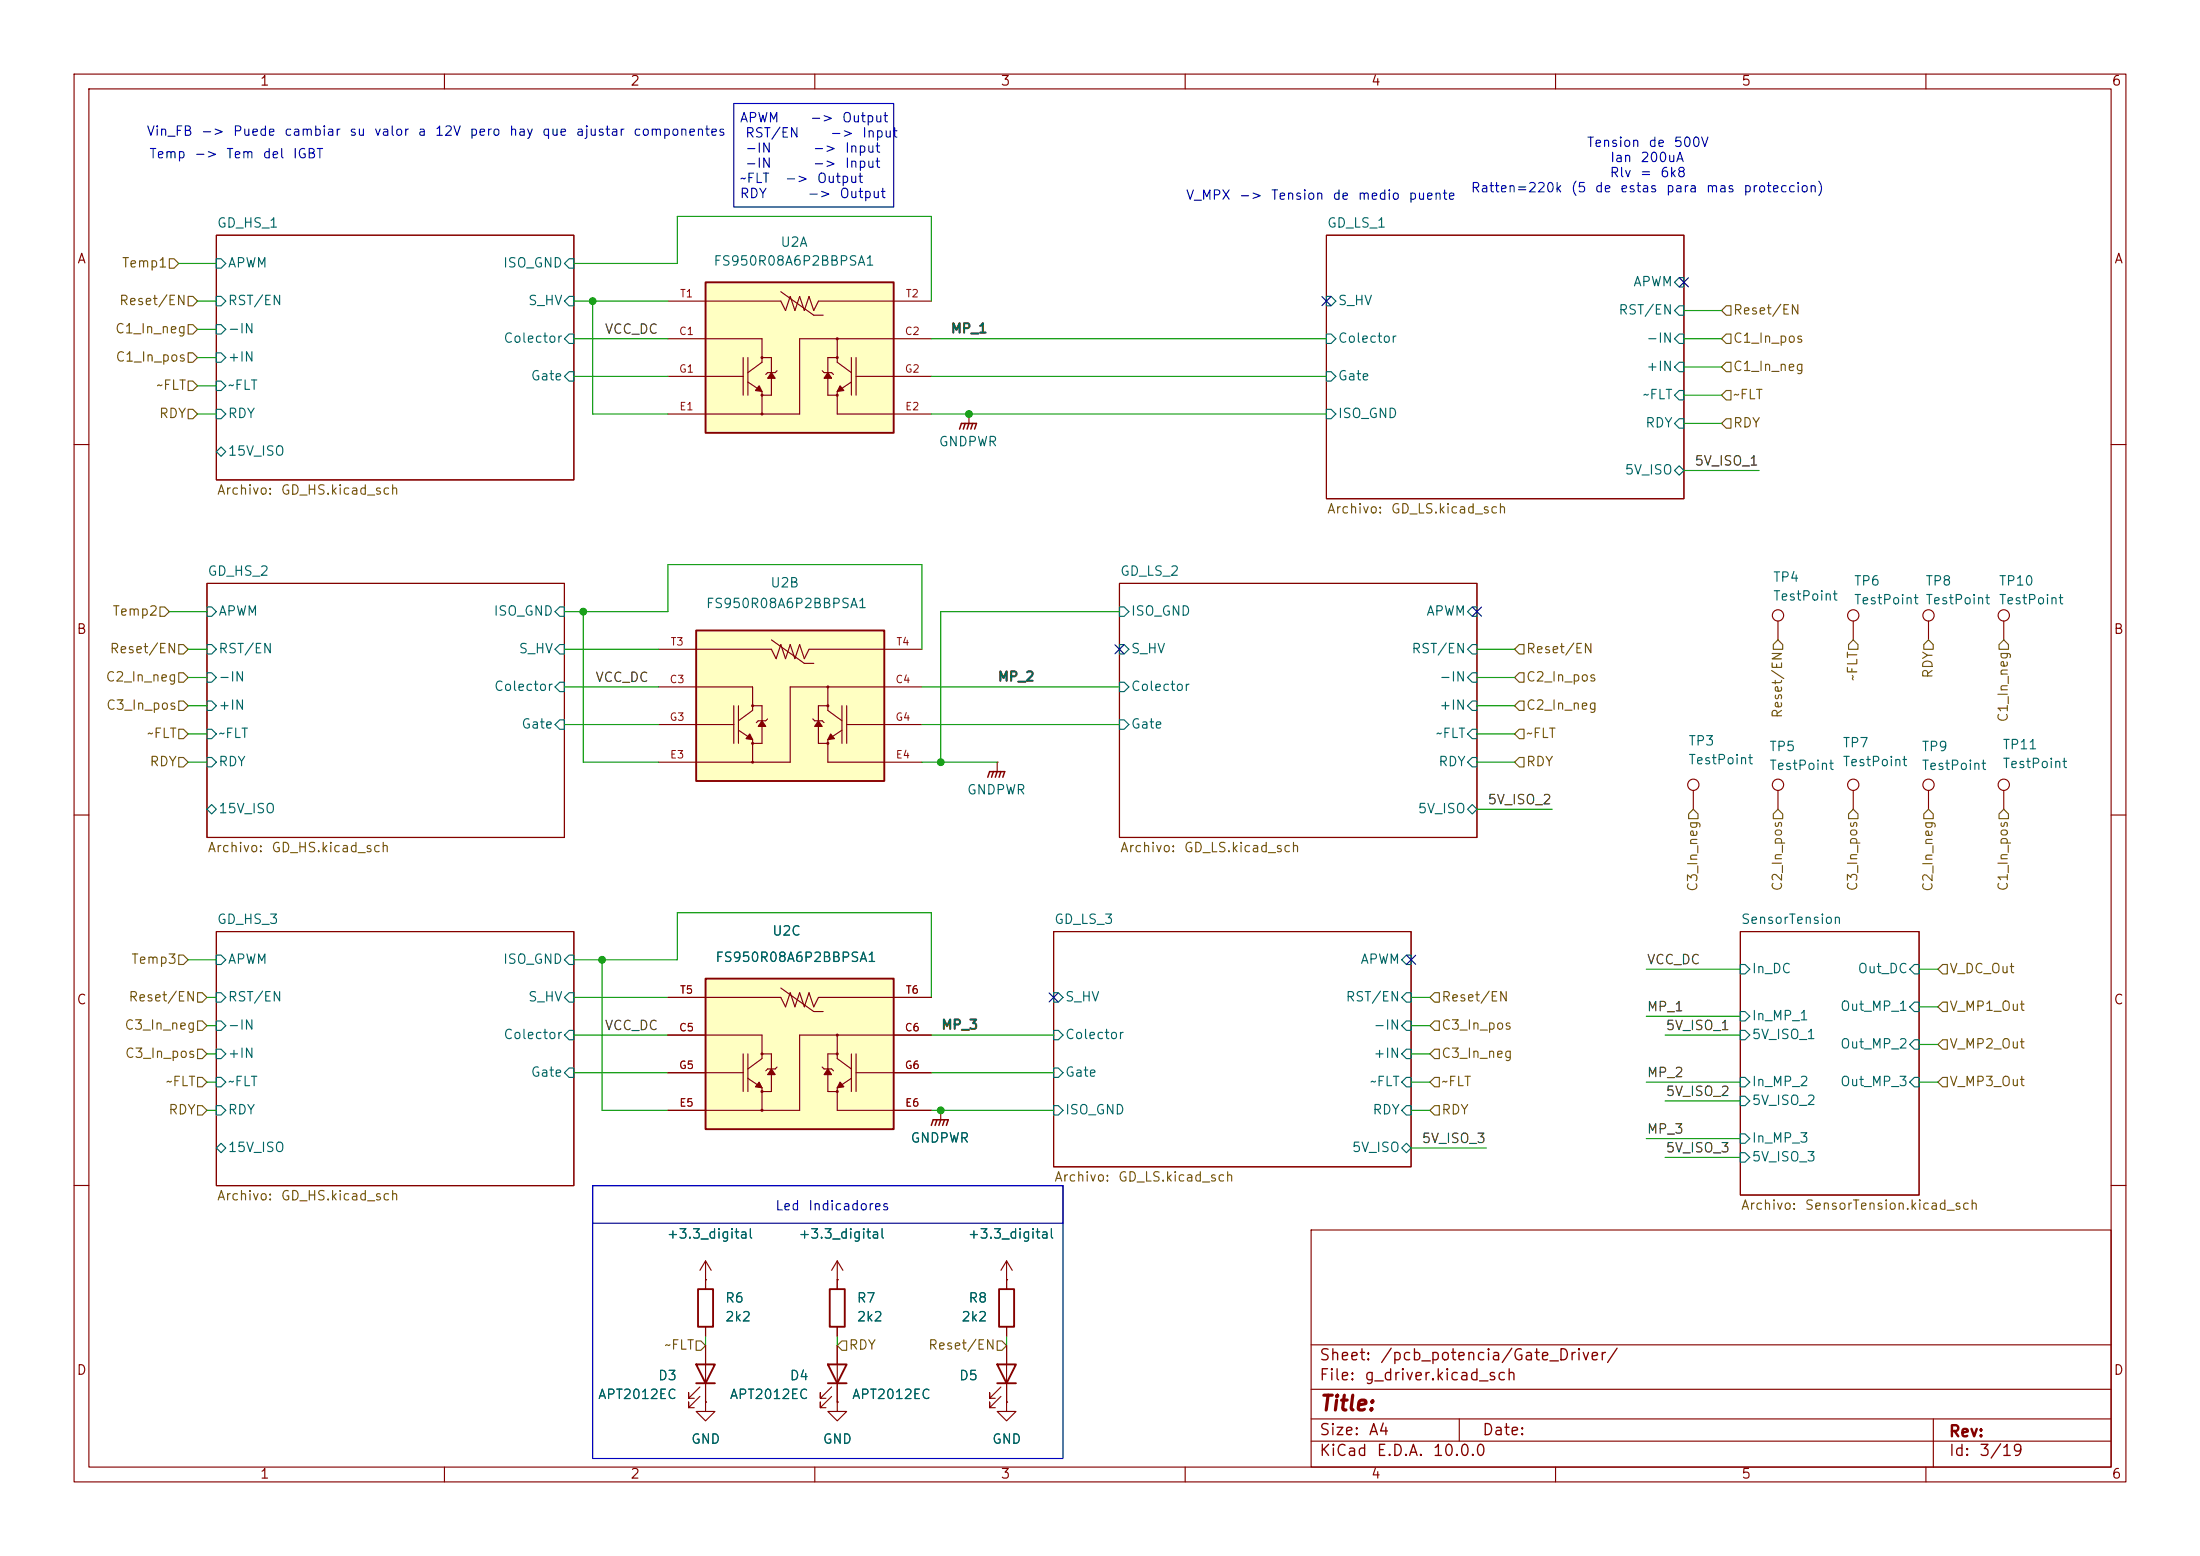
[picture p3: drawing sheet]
<svg xmlns="http://www.w3.org/2000/svg" width="297mm" height="210mm" viewBox="0 0 297 210" stroke-linecap="round" stroke-linejoin="round" font-family="sans-serif">
<g fill="none" stroke="#840000" stroke-width=".15">
<path d="M10 10h277v190h-277zM12 12h273v186h-273zM60 10v2M110 10v2M160 10v2M210 10v2M260 10v2M29.2 31.8h48.3v33h-48.3zM179.1 31.8h48.2v35.5h-48.2zM130.8 55.9h.1M130.8 55.9v1.3M10 60h2"/>
<path d="M27.9 78.7h48.3v34.3h-48.3zM151.1 78.7h48.3v34.3h-48.3zM285 60h2M10 110h2M134.6 102.9h.1M134.6 102.9v1.2M285 110h2M29.2 125.7h48.3v34.3h-48.3zM142.2 125.7h48.3v31.8h-48.3zM234.9 125.7h24.2v35.6h-24.2zM10 160h2M177 166h108v32h-108z"/>
<path d="M285 160h2M60 198v2M110 198v2M160 198v2M177 194.5h108M177 191.5h108M177 187.5h108M177 181.5h108M197 191.5v3M210 198v2M260 198v2M261 191.5v6.5"/>
</g>
<g fill="none" stroke="#006464" stroke-width=".15">
<path d="M29.2 34.9h.6l.7 .7-.7 .6h-.6zM76.8 34.9h.7v1.3h-.7l-.6-.6zM226.7 37.5h.6v1.2h-.6l-.6-.6zM29.2 40h.6l.7 .6-.7 .7h-.6zM29.2 43.8h.6l.7 .7-.7 .6h-.6zM29.2 47.6h.6l.7 .7-.7 .6h-.6zM29.2 51.4h.6l.7 .7-.7 .6h-.6zM29.2 55.2h.6l.7 .7-.7 .6h-.6zM76.8 50.2h.7v1.2h-.7l-.6-.6zM76.8 45.1h.7v1.3h-.7l-.6-.7zM76.8 40h.7v1.3h-.7l-.6-.7zM179.1 50.2h.6l.6 .6-.6 .6h-.6z"/>
<path d="M179.1 45.1h.6l.6 .6-.6 .7h-.6zM179.1 40h.6l.6 .6-.6 .7h-.6zM179.1 55.2h.6l.6 .7-.6 .6h-.6zM226.7 41.3h.6v1.2h-.6l-.6-.6zM226.7 45.1h.6v1.3h-.6l-.6-.7zM226.7 48.9h.6v1.3h-.6l-.6-.7zM226.7 52.7h.6v1.3h-.6l-.6-.7zM226.7 56.5h.6v1.3h-.6l-.6-.6zM29.2 61l.6-.7 .7 .7-.7 .6zM226.7 62.9l.6 .6-.6 .6-.6-.6zM27.9 81.9h.7l.6 .7-.6 .6h-.7zM27.9 87h.7l.6 .6-.6 .7h-.7z"/>
<path d="M27.9 90.8h.7l.6 .6-.6 .7h-.7zM27.9 94.6h.7l.6 .7-.6 .6h-.7zM27.9 98.4h.7l.6 .7-.6 .6h-.7zM75.6 97.2h.6v1.2h-.6l-.7-.6zM75.6 92.1h.6v1.2h-.6l-.7-.6zM75.6 87h.6v1.3h-.6l-.7-.7zM75.6 81.9h.6v1.3h-.6l-.7-.6zM151.1 97.2h.7l.6 .6-.6 .6h-.7zM151.1 92.1h.7l.6 .6-.6 .6h-.7zM151.1 87h.7l.6 .6-.6 .7h-.7zM151.1 81.9h.7l.6 .7-.6 .6h-.7zM198.1 82.6l.7-.7h.6v1.3h-.6z"/>
<path d="M198.1 95.3l.7-.7h.6v1.3h-.6zM198.8 87h.6v1.3h-.6l-.7-.7zM198.8 90.8h.6v1.3h-.6l-.7-.7zM198.8 98.4h.6v1.3h-.6l-.7-.6zM27.9 102.2h.7l.6 .7-.6 .6h-.7zM27.9 109.2l.7-.6 .6 .6-.6 .7zM198.1 102.9l.7-.7h.6v1.3h-.6zM198.1 109.2l.7-.6 .6 .6-.6 .7zM29.2 128.9h.6l.7 .6-.7 .7h-.6zM29.2 134h.6l.7 .6-.7 .7h-.6zM29.2 137.8h.6l.7 .6-.7 .7h-.6zM76.8 139.1h.7v1.2h-.7l-.6-.6z"/>
<path d="M76.8 134h.7v1.3h-.7l-.6-.7zM76.8 128.9h.7v1.3h-.7l-.6-.7zM142.2 139.1h.7l.6 .6-.6 .6h-.7zM142.2 134h.7l.6 .6-.6 .7h-.7zM189.2 134.6l.7-.6h.6v1.3h-.6zM189.9 128.9h.6v1.3h-.6l-.7-.7zM189.9 137.8h.6v1.3h-.6l-.7-.7zM234.9 130.2h.7l.6 .6-.6 .6h-.7zM234.9 136.5h.7l.6 .7-.6 .6h-.7zM234.9 139.1h.7l.6 .6-.6 .6h-.7zM257.8 135.9l.6-.6h.7v1.2h-.7zM258.4 130.2h.7v1.2h-.7l-.6-.6z"/>
<path d="M29.2 141.6h.6l.7 .6-.7 .7h-.6zM29.2 145.4h.6l.7 .7-.7 .6h-.6zM29.2 149.2h.6l.7 .7-.7 .6h-.6zM29.2 154.9l.6-.6 .7 .6-.7 .7zM76.8 144.1h.7v1.3h-.7l-.6-.6zM142.2 144.1h.7l.6 .7-.6 .6h-.7zM142.2 149.2h.7l.6 .7-.6 .6h-.7zM189.2 146.1l.7-.7h.6v1.3h-.6zM189.2 154.9l.7-.6 .6 .6-.6 .7zM189.9 141.6h.6v1.3h-.6l-.7-.7zM189.9 149.2h.6v1.3h-.6l-.7-.6zM234.9 145.4h.7l.6 .7-.6 .6h-.7z"/>
<path d="M234.9 153h.7l.6 .7-.6 .6h-.7zM234.9 148h.7l.6 .6-.6 .6h-.7zM234.9 155.6h.7l.6 .6-.6 .6h-.7zM257.8 141l.6-.7h.7v1.3h-.7zM257.8 146.1l.6-.7h.7v1.3h-.7z"/>
</g>
<path d="M129.5 57.9l.3-.7h2l-.2 .7M130.3 57.2l-.3 .7M130.8 57.2l-.2 .7M131.3 57.2l-.2 .7M133.3 104.9l.3-.8h2l-.2 .8M134.1 104.1l-.2 .8M134.6 104.1l-.2 .8M135.1 104.1l-.2 .8" fill="none" stroke="#840000" stroke-width=".2"/>
<path d="M95.2 132.1h25.4v20.3h-25.4z" fill="#ffffc2"/>
<g fill="none" stroke="#840000" stroke-width=".15">
<path d="M90.2 139.7h12.7v3.2l-1.9 1.4M90.2 134.6h15.2l.6 1.3 .7-1.9 .6 1.9 .6-1.9 .7 1.9 .6-1.9 .7 1.9 .6-1.3h15.2M105.4 133.4l4.5 3.1h1.2M113 139.7v3.2l1.9 1.4M125.7 139.7h-17.8v10.2h-17.7M90.2 144.8h10.1M100.3 142.2v5.1M101 142.2v5.1M101 145.5l1.9 1.3v3.1M102.9 142.2h1.2v5.1h-1.2M104.9 144l-.3 .3h-1l-.2 .2M111 144l.3 .3h1l.2 .2"/>
<path d="M113 142.2h-1.2v5.1h1.2M114.9 145.5l-1.9 1.3v3.1h12.7M114.9 142.2v5.1M115.6 144.8h10.1M115.6 142.2v5.1M95.2 189.2v1.3h1.3l-1.3 1.3-1.2-1.3h1.2M95.2 189.2h.1M113 189.2v1.3h1.3l-1.3 1.3-1.2-1.3h1.2M113 189.2h.1M135.9 189.2v1.3h1.3l-1.3 1.3-1.3-1.3h1.3M135.9 189.2h.1"/>
<circle cx="113" cy="139.7" r=".13"/>
<circle cx="102.9" cy="142.2" r=".13"/>
<circle cx="102.9" cy="149.9" r=".13"/>
<circle cx="102.9" cy="147.3" r=".13"/>
<circle cx="113" cy="142.2" r=".13"/>
<circle cx="113" cy="147.3" r=".13"/>
</g>
<path d="M95.2 132.1h25.4v20.3h-25.4z" fill="none" stroke="#840000" stroke-width=".25"/>
<g fill="#840000" stroke="#840000" stroke-width=".15">
<path d="M102.5 146.1l.4 .7-.9-.1z"/>
<path d="M104.1 144.3l.5 .7h-1z"/>
<path d="M111.8 144.3l.5 .7h-1z"/>
<path d="M113.4 146.1l.5 .6-.9 .1z"/>
</g>
<path d="M95.2 38.1h25.4v20.3h-25.4z" fill="#ffffc2"/>
<g fill="none" stroke="#840000" stroke-width=".15">
<path d="M105.4 39.4l4.5 3.1h1.2M90.2 45.7h12.7v3.2l-1.9 1.4M90.2 50.8h10.1M90.2 40.6h15.2l.6 1.3 .7-1.9 .6 1.9 .6-1.9 .7 1.9 .6-1.9 .7 1.9 .6-1.3h15.2M100.3 48.3v5M101 48.3v5M101 51.6l1.9 1.2v3.1M102.9 48.3h1.2v5h-1.2M104.9 50l-.3 .3h-1l-.2 .2M111 50l.3 .3h1l.2 .2M113 48.3h-1.2v5h1.2M113 45.7v3.2l1.9 1.4"/>
<path d="M114.9 51.6l-1.9 1.2v3.1h12.7M114.9 48.3v5M115.6 50.8h10.1M115.6 48.3v5M125.7 45.7h-17.8v10.2h-17.7M270.5 83.8v2.6M260.3 106.7v2.5M95.2 172.7h.1M95.2 170.2v2.5M95.2 170.2l-.7 1.3M95.2 170.2l.8 1.3M94.5 188.5l-1.5 1.5v-.8v.8h.7"/>
<path d="M94.5 187.2l-1.5 1.5v-.7v.7h.7M95.2 181.6v7.6M112.3 188.5l-1.6 1.5v-.8v.8h.8M112.3 187.2l-1.6 1.5v-.7v.7h.8M113 181.6v7.6"/>
<circle cx="102.9" cy="55.9" r=".13"/>
<circle cx="102.9" cy="53.3" r=".13"/>
<circle cx="102.9" cy="48.3" r=".13"/>
<circle cx="113" cy="45.7" r=".13"/>
<circle cx="113" cy="53.3" r=".13"/>
<circle cx="113" cy="48.3" r=".13"/>
<circle cx="270.5" cy="83.1" r=".76"/>
<circle cx="260.4" cy="105.9" r=".76"/>
</g>
<path d="M95.2 38.1h25.4v20.3h-25.4zM94 184.2h2.5l-1.3 2.5zM94 186.7h2.5M111.8 184.2h2.5l-1.3 2.5zM111.8 186.7h2.5" fill="none" stroke="#840000" stroke-width=".25"/>
<g fill="#840000" stroke="#840000" stroke-width=".15">
<path d="M102.5 52.1l.4 .7-.9-.1z"/>
<path d="M104.1 50.3l.5 .8h-1z"/>
<path d="M111.8 50.3l.5 .8h-1z"/>
<path d="M113.4 52.1l.5 .6-.9 .1z"/>
</g>
<path d="M94 85.1h25.4v20.3h-25.4z" fill="#ffffc2"/>
<g fill="none" stroke="#840000" stroke-width=".15">
<path d="M88.9 92.7h12.7v3.2l-1.9 1.4M88.9 97.8h10.2M88.9 87.6h15.2l.7 1.3 .6-1.9 .6 1.9 .7-1.9 .6 1.9 .6-1.9 .7 1.9 .6-1.3h15.3M99.1 95.3v5M99.7 95.3v5M99.7 98.6l1.9 1.2v3.1M101.6 95.3h1.3v5h-1.3M103.6 97l-.2 .3h-1l-.3 .2M104.1 86.4l4.5 3.1h1.3M109.7 97l.3 .3h1l.3 .2M111.8 95.3h-1.3v5h1.3M111.8 92.7v3.2l1.9 1.4"/>
<path d="M113.7 98.6l-1.9 1.2v3.1h12.7M113.7 95.3v5M114.3 97.8h10.2M114.3 95.3v5M124.5 92.7h-17.8v10.2h-17.8M240 83.8v2.6M250.2 83.8v2.6M260.3 83.8v2.6M228.6 106.7v2.5M240 106.7v2.5M250.2 106.7v2.5M270.5 106.7v2.5"/>
<path d="M90.2 139.7h5M90.2 134.6h5M120.6 139.7h5.1M120.6 134.6h5.1M90.2 149.9h5M90.2 144.8h5M120.6 149.9h5.1M120.6 144.8h5.1M127 149.9h.1M127 149.9v1.2M95.2 172.7h.1M95.2 172.7v1.3"/>
<path d="M95.2 179.1v1.2M113 172.7h.1M113 170.2l-.7 1.3M113 170.2l.8 1.3M113 170.2v3.8M113 179.1v1.2M135.9 172.7h.1M135.9 170.2v3.8M135.9 179.1v1.2M135.9 170.2l-.8 1.3M135.9 170.2l.8 1.3M95.2 189.2h.1"/>
<path d="M95.2 181.6v2.6M95.2 186.7v2.5M113 189.2h.1M113 181.6v2.6M113 186.7v2.5M135.1 188.5l-1.5 1.5v-.8v.8h.8M135.1 187.2l-1.5 1.5v-.7v.7h.8M135.9 189.2h.1M135.9 181.6v7.6"/>
<circle cx="101.6" cy="95.3" r=".13"/>
<circle cx="111.8" cy="92.7" r=".13"/>
<circle cx="111.8" cy="95.3" r=".13"/>
<circle cx="240" cy="83.1" r=".76"/>
<circle cx="250.2" cy="83.1" r=".76"/>
<circle cx="260.4" cy="83.1" r=".76"/>
<circle cx="101.6" cy="102.9" r=".13"/>
<circle cx="101.6" cy="100.3" r=".13"/>
<circle cx="111.8" cy="100.3" r=".13"/>
<circle cx="228.6" cy="105.9" r=".76"/>
<circle cx="240" cy="105.9" r=".76"/>
<circle cx="250.2" cy="105.9" r=".76"/>
<circle cx="270.5" cy="105.9" r=".76"/>
</g>
<path d="M94 85.1h25.4v20.3h-25.4zM94.2 174h2.1v5.1h-2.1zM112 174h2v5.1h-2zM134.9 174h2v5.1h-2zM134.6 184.2h2.6l-1.3 2.5zM134.6 186.7h2.6" fill="none" stroke="#840000" stroke-width=".25"/>
<g fill="#840000" stroke="#840000" stroke-width=".15">
<path d="M101.2 99.1l.4 .7-.9-.1z"/>
<path d="M102.9 97.3l.5 .7h-1z"/>
<path d="M110.5 97.3l.5 .7h-1z"/>
<path d="M112.1 99.1l.5 .6-.8 .1z"/>
</g>
<path d="M125.7 151.9l.3-.8h2l-.2 .8M126.5 151.1l-.3 .8M127 151.1l-.3 .8M127.5 151.1l-.2 .8" fill="none" stroke="#840000" stroke-width=".2"/>
<g fill="none" stroke="#725600" stroke-width=".15">
<path d="M22.9 34.9h.6l.6 .7-.6 .6h-.6zM25.4 47.6h.6l.7 .7-.7 .6h-.6zM25.4 55.2h.6l.7 .7-.7 .6h-.6zM25.4 51.4h.6l.7 .7-.7 .6h-.6zM25.4 43.8h.6l.7 .7-.7 .6h-.6zM25.4 40h.6l.7 .6-.7 .7h-.6zM233 52.7h.7v1.3h-.7l-.6-.7zM233 56.5h.7v1.3h-.7l-.6-.6zM233 45.1h.7v1.3h-.7l-.6-.7zM233 48.9h.7v1.3h-.7l-.6-.7zM233 41.3h.7v1.2h-.7l-.6-.6zM21.6 81.9h.6l.7 .7-.7 .6h-.6z"/>
<path d="M24.1 87h.7l.6 .6-.6 .7h-.7zM24.1 90.8h.7l.6 .6-.6 .7h-.7zM24.1 98.4h.7l.6 .7-.6 .6h-.7zM24.1 94.6h.7l.6 .7-.6 .6h-.7zM205.1 98.4h.6v1.3h-.6l-.6-.6zM205.1 90.8h.6v1.3h-.6l-.6-.7zM205.1 94.6h.6v1.3h-.6l-.6-.6zM205.1 87h.6v1.3h-.6l-.6-.7zM240 86.4l.7 .6v.6h-1.3v-.6zM250.2 86.4l.6 .6v.6h-1.2v-.6zM260.3 86.4l.7 .6v.6h-1.3v-.6zM270.5 86.4l.6 .6v.6h-1.2v-.6z"/>
<path d="M24.1 102.2h.7l.6 .7-.6 .6h-.7zM205.1 102.2h.6v1.3h-.6l-.6-.6zM228.6 109.2l.6 .7v.6h-1.2v-.6zM240 109.2l.7 .7v.6h-1.3v-.6zM250.2 109.2l.6 .7v.6h-1.2v-.6zM260.3 109.2l.7 .7v.6h-1.3v-.6zM270.5 109.2l.6 .7v.6h-1.2v-.6zM24.1 128.9h.7l.6 .6-.6 .7h-.7zM26.7 137.8h.6l.6 .6-.6 .7h-.6zM26.7 134h.6l.6 .6-.6 .7h-.6zM193.7 134h.6v1.3h-.6l-.7-.7zM193.7 137.8h.6v1.3h-.6l-.7-.7z"/>
<path d="M262.3 135.3h.6v1.2h-.6l-.7-.6zM262.3 130.2h.6v1.2h-.6l-.7-.6zM26.7 145.4h.6l.6 .7-.6 .6h-.6zM26.7 149.2h.6l.6 .7-.6 .6h-.6zM26.7 141.6h.6l.6 .6-.6 .7h-.6zM193.7 141.6h.6v1.3h-.6l-.7-.7zM193.7 145.4h.6v1.3h-.6l-.7-.6zM193.7 149.2h.6v1.3h-.6l-.7-.6zM262.3 140.3h.6v1.3h-.6l-.7-.6zM262.3 145.4h.6v1.3h-.6l-.7-.6zM94 181h.6l.6 .6-.6 .6h-.6zM113.7 181h.6v1.2h-.6l-.7-.6z"/>
<path d="M134.6 181h.7l.6 .6-.6 .6h-.7z"/>
</g>
<g fill="none" stroke="#009600" stroke-width=".15">
<path d="M24.1 35.6h5.1M77.5 35.6h13.9v-6.4h34.3v11.4M26.7 55.9h2.5M26.7 48.3h2.5M26.7 40.6h2.5M26.7 44.5h2.5M26.7 52.1h2.5M77.5 45.7h12.7M77.5 50.8h12.7M77.5 40.6h12.7M80 40.6v15.3h10.2M125.7 45.7h53.4"/>
<path d="M125.7 55.9h53.4M125.7 50.8h53.4M227.3 45.7h5.1M227.3 57.2h5.1M227.3 53.3h5.1M227.3 49.5h5.1M227.3 41.9h5.1M227.3 63.5h10.2M22.9 82.6h5M25.4 87.6h2.5M25.4 95.3h2.5M25.4 91.4h2.5"/>
<path d="M25.4 99.1h2.5M76.2 82.6h14v-6.4h34.3v11.4M76.2 87.6h12.7M76.2 97.8h12.7M76.2 92.7h12.7M78.7 82.6v20.3h10.2M124.5 97.8h26.6M124.5 92.7h26.6M151.1 82.6h-24.1v20.3M199.4 87.6h5.1M199.4 95.3h5.1M199.4 91.4h5.1"/>
<path d="M199.4 99.1h5.1M25.4 102.9h2.5M124.5 102.9h10.1M199.4 109.2h10.1M199.4 102.9h5.1M25.4 129.5h3.8M27.9 134.6h1.3M27.9 138.4h1.3M77.5 129.5h13.9v-6.3h34.3v11.4M77.5 134.6h12.7M77.5 139.7h12.7M81.3 129.5v20.4h8.9"/>
<path d="M125.7 139.7h16.5M190.5 134.6h2.5M190.5 138.4h2.5M222.2 130.8h12.7M222.2 137.2h12.7M224.8 139.7h10.1M259.1 130.8h2.5M259.1 135.9h2.5M27.9 149.9h1.3M27.9 146.1h1.3M27.9 142.2h1.3M77.5 144.8h12.7"/>
<path d="M125.7 149.9h16.5M125.7 144.8h16.5M190.5 149.9h2.5M190.5 154.9h10.2M190.5 146.1h2.5M190.5 142.2h2.5M222.2 146.1h12.7M222.2 153.7h12.7M224.8 148.6h10.1M224.8 156.2h10.1M259.1 146.1h2.5M259.1 141h2.5"/>
<path d="M95.2 180.3v1.3M113 180.3v1.3M135.9 180.3v1.3"/>
</g>
<path d="M226.7 37.5l1.2 1.2M227.9 37.5l-1.2 1.2M178.5 40l1.2 1.2M179.7 40l-1.2 1.2M150.5 87l1.2 1.2M151.7 87l-1.2 1.2M198.8 81.9l1.2 1.3M200 81.9l-1.2 1.3M141.6 134l1.2 1.2M142.8 134l-1.2 1.2M189.9 128.9l1.2 1.2M191.1 128.9l-1.2 1.2" fill="none" stroke="#000084" stroke-width=".15"/>
<path d="M99.1 14h21.5v13.9h-21.5zM80 160h63.5v5.1h-63.5zM80 160h63.5v36.9h-63.5z" fill="none" stroke="#0000c2" stroke-width=".15"/>
<g fill="#009600" stroke="#009600" stroke-width=".14">
<circle cx="127" cy="149.9" r=".46"/>
<circle cx="130.8" cy="55.9" r=".46"/>
<circle cx="127" cy="102.9" r=".46"/>
<circle cx="80" cy="40.6" r=".46"/>
<circle cx="78.7" cy="82.6" r=".46"/>
<circle cx="81.3" cy="129.5" r=".46"/>
</g>
<text font-size="2" fill="#840000" x="178" y="190.9">Title:</text>
<g font-size="1.5" fill="#840000">
<text x="178" y="184">Sheet:</text>
<text x="186.2" y="184">/pcb_potencia/Gate_Driver/</text>
<text x="178" y="186.7">File:</text>
<text x="184.1" y="186.7">g_driver.kicad_sch</text>
<text x="178" y="196.9">KiCad</text>
<text x="178" y="194.1">Size:</text>
<text x="184.7" y="194.1">A4</text>
<text x="185.7" y="196.9">E.D.A.</text>
<text x="193.3" y="196.9">10.0.0</text>
<text x="200" y="194.1">Date:</text>
<text x="263" y="194.3">Rev:</text>
<text x="263" y="196.9">Id:</text>
<text x="267.1" y="196.9">3/19</text>
</g>
<g font-size="1.3" fill="#840000">
<text x="35" y="11.9">1</text>
<text x="85" y="11.9">2</text>
<text x="135" y="11.9">3</text>
<text x="185" y="11.9">4</text>
<text x="235" y="11.9">5</text>
<text x="285" y="11.9">6</text>
<text x="10.3" y="35.9">A</text>
<text x="285.3" y="35.9">A</text>
<text x="10.3" y="85.9">B</text>
<text x="285.3" y="85.9">B</text>
<text x="10.3" y="135.9">C</text>
<text x="285.3" y="135.9">C</text>
<text x="10.3" y="185.9">D</text>
<text x="285.3" y="185.9">D</text>
<text x="35" y="199.9">1</text>
<text x="85" y="199.9">2</text>
<text x="135" y="199.9">3</text>
<text x="185" y="199.9">4</text>
<text x="235" y="199.9">5</text>
<text x="285" y="199.9">6</text>
</g>
<g font-size="1.3" fill="#0000c2">
<text x="99.8" y="16.8">APWM</text>
<text x="109.3" y="16.8">-&gt;</text>
<text x="113.6" y="16.8">Output</text>
<text x="19.7" y="18.6">Vin_FB</text>
<text x="20.1" y="21.7">Temp</text>
<text x="26.1" y="21.7">-&gt;</text>
<text x="27" y="18.6">-&gt;</text>
<text x="30.4" y="21.7">Tem</text>
<text x="31.4" y="18.6">Puede</text>
<text x="35.4" y="21.7">del</text>
<text x="38.3" y="18.6">cambiar</text>
<text x="39.4" y="21.7">IGBT</text>
<text x="47.1" y="18.6">su</text>
<text x="50.4" y="18.6">valor</text>
<text x="56.3" y="18.6">a</text>
<text x="58.6" y="18.6">12V</text>
<text x="63.3" y="18.6">pero</text>
<text x="68.6" y="18.6">hay</text>
<text x="73.1" y="18.6">que</text>
<text x="77.6" y="18.6">ajustar</text>
<text x="85.4" y="18.6">componentes</text>
<text x="100.5" y="18.9">RST/EN</text>
<text x="100.5" y="20.9">-IN</text>
<text x="100.5" y="23">-IN</text>
<text x="109.7" y="20.9">-&gt;</text>
<text x="109.7" y="23">-&gt;</text>
<text x="112" y="18.9">-&gt;</text>
<text x="114" y="20.9">Input</text>
<text x="114" y="23">Input</text>
<text x="116.3" y="18.9">Input</text>
<text x="214.1" y="20.2">Tension</text>
<text x="217.3" y="22.2">Ian</text>
<text x="221.4" y="22.2">200uA</text>
<text x="222.4" y="20.2">de</text>
<text x="225.9" y="20.2">500V</text>
<text x="99.8" y="25">~FLT</text>
<text x="99.8" y="27.1">RDY</text>
<text x="105.9" y="25">-&gt;</text>
<text x="108.9" y="27.1">-&gt;</text>
<text x="110.2" y="25">Output</text>
<text x="113.2" y="27.1">Output</text>
<text x="160" y="27.3">V_MPX</text>
<text x="167.2" y="27.3">-&gt;</text>
<text x="171.5" y="27.3">Tension</text>
<text x="179.8" y="27.3">de</text>
<text x="183.2" y="27.3">medio</text>
<text x="190.1" y="27.3">puente</text>
<text x="198.5" y="26.3">Ratten=220k</text>
<text x="212" y="26.3">(5</text>
<text x="215.2" y="26.3">de</text>
<text x="217.2" y="24.2">Rlv</text>
<text x="218.6" y="26.3">estas</text>
<text x="221.3" y="24.2">=</text>
<text x="224" y="24.2">6k8</text>
<text x="224.8" y="26.3">para</text>
<text x="230.2" y="26.3">mas</text>
<text x="235.3" y="26.3">proteccion)</text>
<text x="104.6" y="163.7">Led</text>
<text x="109" y="163.7">Indicadores</text>
</g>
<g font-size="1.3" fill="#006464">
<text x="29.2" y="31">GD_HS_1</text>
<text x="105.3" y="33.6">U2A</text>
<text x="179.1" y="31">GD_LS_1</text>
<text x="30.7" y="36.4">APWM</text>
<text x="30.7" y="41.5">RST/EN</text>
<text x="67.8" y="36.4">ISO_GND</text>
<text x="71.2" y="41.5">S_HV</text>
<text x="96.2" y="36.2">FS950R08A6P2BBPSA1</text>
<text x="180.5" y="41.5">S_HV</text>
<text x="220.4" y="39">APWM</text>
<text x="30.7" y="45.3">-IN</text>
<text x="67.9" y="46.6">Colector</text>
<text x="180.5" y="46.6">Colector</text>
<text x="218.4" y="42.8">RST/EN</text>
<text x="222.2" y="46.6">-IN</text>
<text x="30.7" y="49.1">+IN</text>
<text x="30.7" y="52.9">~FLT</text>
<text x="71.6" y="51.7">Gate</text>
<text x="180.5" y="51.7">Gate</text>
<text x="222.2" y="50.4">+IN</text>
<text x="30.7" y="56.7">RDY</text>
<text x="180.5" y="56.7">ISO_GND</text>
<text x="221.7" y="54.2">~FLT</text>
<text x="222" y="58">RDY</text>
<text x="30.7" y="61.8">15V_ISO</text>
<text x="126.7" y="60.6">GNDPWR</text>
<text x="219.3" y="64.4">5V_ISO</text>
<text x="27.9" y="78">GD_HS_2</text>
<text x="29.4" y="83.4">APWM</text>
<text x="66.6" y="83.4">ISO_GND</text>
<text x="95.2" y="82.4">FS950R08A6P2BBPSA1</text>
<text x="103.9" y="79.6">U2B</text>
<text x="151.1" y="78">GD_LS_2</text>
<text x="152.6" y="83.4">ISO_GND</text>
<text x="192.5" y="83.4">APWM</text>
<text x="239.3" y="78.8">TP4</text>
<text x="239.3" y="81.4">TestPoint</text>
<text x="250.2" y="79.3">TP6</text>
<text x="250.2" y="81.9">TestPoint</text>
<text x="259.9" y="79.3">TP8</text>
<text x="259.9" y="81.9">TestPoint</text>
<text x="269.8" y="81.9">TestPoint</text>
<text x="269.8" y="79.3">TP10</text>
<text x="29.4" y="88.5">RST/EN</text>
<text x="69.9" y="88.5">S_HV</text>
<text x="152.6" y="88.5">S_HV</text>
<text x="190.5" y="88.5">RST/EN</text>
<text x="29.4" y="92.3">-IN</text>
<text x="66.6" y="93.6">Colector</text>
<text x="152.6" y="93.6">Colector</text>
<text x="194.2" y="92.3">-IN</text>
<text x="29.4" y="96.1">+IN</text>
<text x="29.4" y="99.9">~FLT</text>
<text x="70.3" y="98.7">Gate</text>
<text x="152.6" y="98.7">Gate</text>
<text x="193.7" y="99.9">~FLT</text>
<text x="194.2" y="96.1">+IN</text>
<text x="227.8" y="100.9">TP3</text>
<text x="238.8" y="101.7">TP5</text>
<text x="248.7" y="101.2">TP7</text>
<text x="259.3" y="101.7">TP9</text>
<text x="270.3" y="101.4">TP11</text>
<text x="29.4" y="103.7">RDY</text>
<text x="130.5" y="107.5">GNDPWR</text>
<text x="194.1" y="103.7">RDY</text>
<text x="227.8" y="103.5">TestPoint</text>
<text x="238.8" y="104.2">TestPoint</text>
<text x="248.7" y="103.7">TestPoint</text>
<text x="259.3" y="104.2">TestPoint</text>
<text x="270.3" y="104">TestPoint</text>
<text x="29.4" y="110.1">15V_ISO</text>
<text x="191.3" y="110.1">5V_ISO</text>
<text x="29.2" y="125">GD_HS_3</text>
<text x="142.2" y="125">GD_LS_3</text>
<text x="234.9" y="125">SensorTension</text>
<text x="30.7" y="130.4">APWM</text>
<text x="67.8" y="130.4">ISO_GND</text>
<text x="96.5" y="130.1">FS950R08A6P2BBPSA1</text>
<text x="104.2" y="126.6">U2C</text>
<text x="183.6" y="130.4">APWM</text>
<text x="236.4" y="131.7">In_DC</text>
<text x="250.7" y="131.7">Out_DC</text>
<text x="30.7" y="135.5">RST/EN</text>
<text x="71.2" y="135.5">S_HV</text>
<text x="143.7" y="135.5">S_HV</text>
<text x="181.6" y="135.5">RST/EN</text>
<text x="248.3" y="136.8">Out_MP_1</text>
<text x="30.7" y="139.3">-IN</text>
<text x="30.7" y="143.1">+IN</text>
<text x="67.9" y="140.6">Colector</text>
<text x="143.7" y="140.6">Colector</text>
<text x="185.3" y="139.3">-IN</text>
<text x="185.3" y="143.1">+IN</text>
<text x="236.4" y="138">In_MP_1</text>
<text x="236.4" y="140.6">5V_ISO_1</text>
<text x="248.3" y="141.8">Out_MP_2</text>
<text x="30.7" y="146.9">~FLT</text>
<text x="71.6" y="145.6">Gate</text>
<text x="143.7" y="145.6">Gate</text>
<text x="184.8" y="146.9">~FLT</text>
<text x="236.4" y="146.9">In_MP_2</text>
<text x="236.4" y="149.5">5V_ISO_2</text>
<text x="248.3" y="146.9">Out_MP_3</text>
<text x="30.7" y="150.7">RDY</text>
<text x="30.7" y="155.8">15V_ISO</text>
<text x="122.8" y="154.5">GNDPWR</text>
<text x="143.7" y="150.7">ISO_GND</text>
<text x="182.4" y="155.8">5V_ISO</text>
<text x="185.2" y="150.7">RDY</text>
<text x="236.4" y="154.5">In_MP_3</text>
<text x="236.4" y="157.1">5V_ISO_3</text>
<text x="89.9" y="167.5">+3.3_digital</text>
<text x="107.7" y="167.5">+3.3_digital</text>
<text x="130.6" y="167.5">+3.3_digital</text>
<text x="97.8" y="176.1">R6</text>
<text x="97.8" y="178.7">2k2</text>
<text x="115.6" y="176.1">R7</text>
<text x="115.6" y="178.7">2k2</text>
<text x="129.7" y="178.7">2k2</text>
<text x="130.7" y="176.1">R8</text>
<text x="80.6" y="189.1">APT2012EC</text>
<text x="88.7" y="186.6">D3</text>
<text x="98.4" y="189.1">APT2012EC</text>
<text x="106.5" y="186.6">D4</text>
<text x="114.9" y="189.1">APT2012EC</text>
<text x="129.4" y="186.6">D5</text>
<text x="93.2" y="195.2">GND</text>
<text x="111" y="195.2">GND</text>
<text x="133.9" y="195.2">GND</text>
</g>
<g font-size="1.3" fill="#725600">
<text x="16" y="41.5">Reset/EN</text>
<text x="16.4" y="36.4">Temp1</text>
<text x="15.5" y="45.3">C1_In_neg</text>
<text x="233.9" y="46.6">C1_In_pos</text>
<text x="233.9" y="42.8">Reset/EN</text>
<text x="15.5" y="49.1">C1_In_pos</text>
<text x="21" y="52.9">~FLT</text>
<text x="233.9" y="50.4">C1_In_neg</text>
<text x="21.4" y="56.7">RDY</text>
<text x="233.9" y="54.2">~FLT</text>
<text x="233.9" y="58">RDY</text>
<text x="29.2" y="67.1">Archivo:</text>
<text x="37.8" y="67.1">GD_HS.kicad_sch</text>
<text x="179.1" y="69.6">Archivo:</text>
<text x="187.7" y="69.6">GD_LS.kicad_sch</text>
<text x="15.1" y="83.4">Temp2</text>
<text x="14.7" y="88.5">Reset/EN</text>
<text x="205.9" y="88.5">Reset/EN</text>
<text x="14.2" y="92.3">C2_In_neg</text>
<text x="205.9" y="92.3">C2_In_pos</text>
<text x="251.1" y="92" transform="rotate(-90 251.1 92)">~FLT</text>
<text x="261.2" y="91.7" transform="rotate(-90 261.2 91.7)">RDY</text>
<text x="14.2" y="96.1">C3_In_pos</text>
<text x="19.7" y="99.9">~FLT</text>
<text x="205.9" y="99.9">~FLT</text>
<text x="205.9" y="96.1">C2_In_neg</text>
<text x="240.9" y="97" transform="rotate(-90 240.9 97)">Reset/EN</text>
<text x="271.4" y="97.6" transform="rotate(-90 271.4 97.6)">C1_In_neg</text>
<text x="20.1" y="103.7">RDY</text>
<text x="205.9" y="103.7">RDY</text>
<text x="27.9" y="115.3">Archivo:</text>
<text x="36.5" y="115.3">GD_HS.kicad_sch</text>
<text x="151.1" y="115.3">Archivo:</text>
<text x="159.7" y="115.3">GD_LS.kicad_sch</text>
<text x="229.5" y="120.4" transform="rotate(-90 229.5 120.4)">C3_In_neg</text>
<text x="240.9" y="120.4" transform="rotate(-90 240.9 120.4)">C2_In_pos</text>
<text x="251.1" y="120.4" transform="rotate(-90 251.1 120.4)">C3_In_pos</text>
<text x="261.2" y="120.4" transform="rotate(-90 261.2 120.4)">C2_In_neg</text>
<text x="271.4" y="120.4" transform="rotate(-90 271.4 120.4)">C1_In_pos</text>
<text x="17.6" y="130.4">Temp3</text>
<text x="263.1" y="131.7">V_DC_Out</text>
<text x="17.3" y="135.5">Reset/EN</text>
<text x="194.5" y="135.5">Reset/EN</text>
<text x="263.1" y="136.8">V_MP1_Out</text>
<text x="16.7" y="139.3">C3_In_neg</text>
<text x="16.8" y="143.1">C3_In_pos</text>
<text x="194.5" y="139.3">C3_In_pos</text>
<text x="194.5" y="143.1">C3_In_neg</text>
<text x="263.1" y="141.8">V_MP2_Out</text>
<text x="22.3" y="146.9">~FLT</text>
<text x="194.5" y="146.9">~FLT</text>
<text x="263.1" y="146.9">V_MP3_Out</text>
<text x="22.6" y="150.7">RDY</text>
<text x="194.5" y="150.7">RDY</text>
<text x="142.2" y="159.8">Archivo:</text>
<text x="150.8" y="159.8">GD_LS.kicad_sch</text>
<text x="29.2" y="162.3">Archivo:</text>
<text x="37.8" y="162.3">GD_HS.kicad_sch</text>
<text x="234.9" y="163.6">Archivo:</text>
<text x="243.6" y="163.6">SensorTension.kicad_sch</text>
<text x="89.6" y="182.5">~FLT</text>
<text x="114.5" y="182.5">RDY</text>
<text x="125.2" y="182.5">Reset/EN</text>
</g>
<g font-size="1.3" fill="#0f0f0f">
<text x="81.6" y="45.4">VCC_DC</text>
<text x="128.3" y="45.3">MP_1</text>
<text x="228.7" y="63.2">5V_ISO_1</text>
<text x="80.3" y="92.4">VCC_DC</text>
<text x="134.6" y="92.3">MP_2</text>
<text x="200.7" y="108.9">5V_ISO_2</text>
<text x="222.2" y="130.5">VCC_DC</text>
<text x="222.2" y="136.8">MP_1</text>
<text x="81.6" y="139.4">VCC_DC</text>
<text x="127" y="139.3">MP_3</text>
<text x="224.8" y="139.4">5V_ISO_1</text>
<text x="222.2" y="145.7">MP_2</text>
<text x="224.8" y="148.2">5V_ISO_2</text>
<text x="191.8" y="154.6">5V_ISO_3</text>
<text x="222.2" y="153.3">MP_3</text>
<text x="224.8" y="155.9">5V_ISO_3</text>
</g>
<g font-size="1" fill="#a90000">
<text x="91.7" y="40.4">T1</text>
<text x="122.2" y="40.4">T2</text>
<text x="91.6" y="45.5">C1</text>
<text x="122.1" y="45.5">C2</text>
<text x="91.6" y="50.5">G1</text>
<text x="122.1" y="50.5">G2</text>
<text x="91.6" y="55.6">E1</text>
<text x="122.1" y="55.6">E2</text>
<text x="90.4" y="87.4">T3</text>
<text x="120.9" y="87.4">T4</text>
<text x="90.3" y="92.5">C3</text>
<text x="120.8" y="92.5">C4</text>
<text x="90.3" y="97.5">G3</text>
<text x="120.8" y="97.5">G4</text>
<text x="90.4" y="102.6">E3</text>
<text x="120.8" y="102.6">E4</text>
<text x="91.7" y="134.4">T5</text>
<text x="122.2" y="134.4">T6</text>
<text x="91.6" y="139.4">C5</text>
<text x="122.1" y="139.4">C6</text>
<text x="91.6" y="144.5">G5</text>
<text x="91.6" y="149.6">E5</text>
<text x="122.1" y="144.5">G6</text>
<text x="122.1" y="149.6">E6</text>
</g>
</svg>
